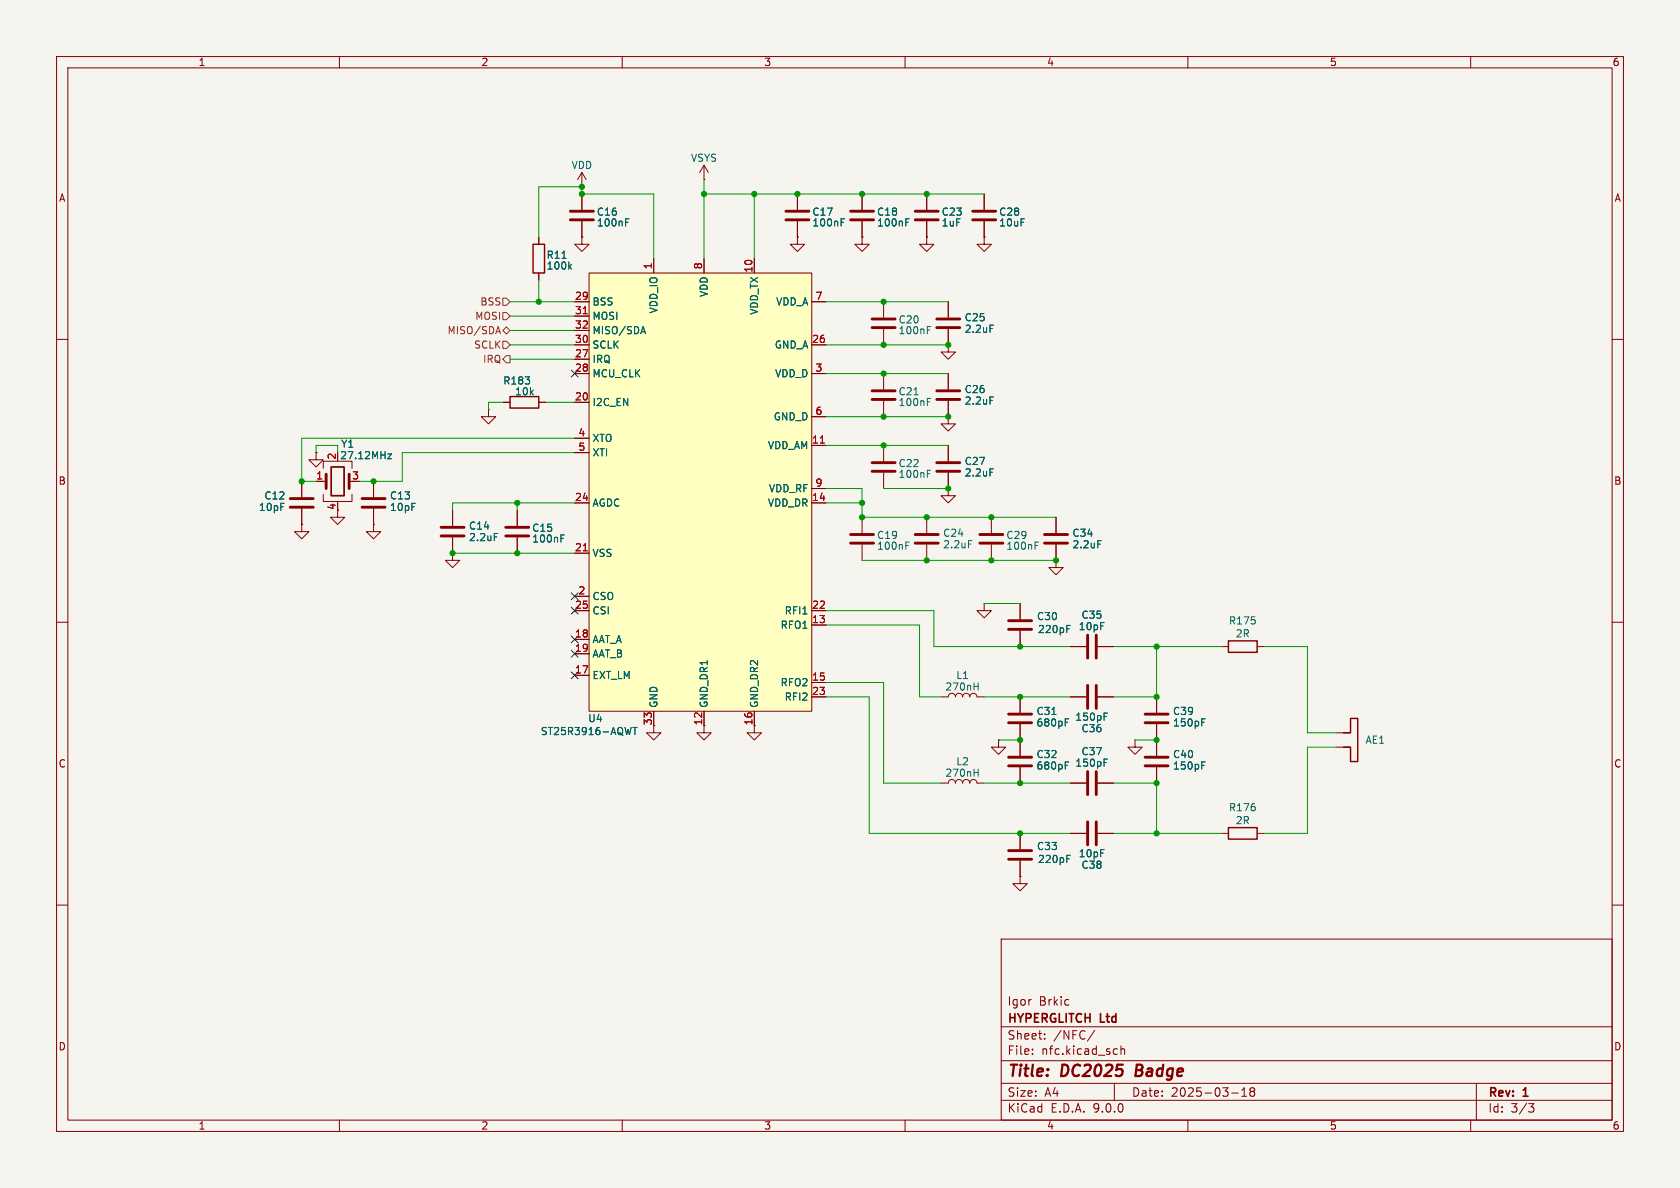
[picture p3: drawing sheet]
<svg xmlns="http://www.w3.org/2000/svg" width="297mm" height="210mm" viewBox="0 0 297 210" stroke-linecap="round" stroke-linejoin="round" font-family="sans-serif">
<path d="M0 0h297v210h-297z" fill="#f5f4ef" stroke="#f5f4ef" stroke-width=".18"/>
<g fill="none" stroke="#840000" stroke-width=".18">
<path d="M10 10h277v190h-277zM12 12h273v186h-273zM60 10v2M110 10v2M160 10v2M210 10v2M260 10v2M102.9 34.3v2.8M102.9 39.1v2.8M124.5 31.8h.1M124.5 29.2l-.8 1.3M124.5 29.2l.7 1.3"/>
<path d="M124.5 29.2v2.6M141 34.3v2.8M141 39.1v2.8M152.4 34.3v2.8M152.4 39.1v2.8M163.8 34.3v2.8M163.8 39.1v2.8M174 34.3v2.8M174 39.1v2.8M95.2 41.9v1.3M95.2 48.3v1.2M102.9 41.9v1.3h1.2l-1.2 1.3-1.3-1.3h1.3"/>
<path d="M102.9 41.9h.1M141 41.9v1.3h1.2l-1.2 1.3-1.3-1.3h1.3M141 41.9h.1M152.4 41.9v1.3h1.3l-1.3 1.3-1.3-1.3h1.3M152.4 41.9h.1M156.2 53.3v2.8M156.2 58.2v2.8M163.8 41.9v1.3h1.3l-1.3 1.3-1.2-1.3h1.2M163.8 41.9h.1M167.6 53.3v2.8M167.6 58.2v2.8M174 41.9v1.3h1.3l-1.3 1.3-1.3-1.3h1.3"/>
<path d="M174 41.9h.1M10 60h2M156.2 66v2.8M156.2 70.9v2.8M167.6 61v1.2h1.3l-1.3 1.3-1.2-1.3h1.2M167.6 61h.1M167.6 66v2.8M167.6 70.9v2.8M285 60h2M53.3 92.7v1.3h-1.2l1.2 1.3 1.3-1.3h-1.3M53.3 92.7h.1M53.3 85.1v2.8"/>
<path d="M53.3 89.9v2.8M59.7 90.2v1.2h-1.3l1.3 1.3 1.3-1.3h-1.3M80 97.8v1.3h-1.3l1.3 1.2 1.3-1.2h-1.3M80 97.8h.1M80 90.2v2.8M80 95v2.8M91.4 90.2v2.8M91.4 95v2.8M152.4 91.4v2.8M152.4 96.3v2.8M10 110h2M189.2 114.3h2.8"/>
<path d="M194.1 114.3h2.7M215.9 114.3h1.3M222.2 114.3h1.3M285 110h2M115.6 128.3v1.2h1.2l-1.2 1.3-1.3-1.3h1.3M124.5 128.3v1.2h1.2l-1.2 1.3-1.3-1.3h1.3M133.3 128.3v1.2h1.3l-1.3 1.3-1.2-1.3h1.2M180.3 123.2v2.8M180.3 128v5.6M180.3 135.6v2.8M189.2 138.4h2.8M189.2 123.2h2.8"/>
<path d="M194.1 138.4h2.7M194.1 123.2h2.7M200.7 130.8v1.3h1.2l-1.2 1.3-1.3-1.3h1.3M200.7 130.8h.1M204.5 123.2v2.8M204.5 128v5.6M204.5 135.6v2.8M236.2 129.5h2.6M236.2 132.1h2.6M180.3 154.9v1.3h1.3l-1.3 1.3-1.2-1.3h1.2M180.3 154.9h.1M180.3 147.3v2.8"/>
<path d="M180.3 152.1v2.8M189.2 147.3h2.8M194.1 147.3h2.7M215.9 147.3h1.3M222.2 147.3h1.3M10 160h2M177 166h108v32h-108zM285 160h2M60 198v2M110 198v2M160 198v2M177 194.5h108"/>
<path d="M177 191.5h108M177 187.5h108M177 181.5h108M182.5 186.3v.1M182.5 185.5v.1M184.7 183.6v.1M184.7 182.8v.1M193.5 182.1l-1.3 2M197 191.5v3M197.1 185.4l.4 .1M197.5 186.3l-.4 .1M198.2 185.5l.2-.1 .3 .1 .1 .9"/>
<path d="M198.2 184.9v1.5M210 198v2M217.7 193.2h1.2M219.5 193.8h.9M219.5 192.7l.5-.4v1.5M221.2 192.9l-.2 .3v.5l.2 .1 .5-.1 .1-.2-.1-.4-.2-.2M221.2 192.9l-.2-.2 .2-.4 .5 .1 .1 .2-.3 .3M221.2 192.9h.3M260 198v2M261 191.5v6.5M270.2 195.1h1l-.5 .6 .4 .1 .1 .5-.3 .3h-.4"/>
</g>
<path d="M201 188.2l-.3 2h.8" fill="none" stroke="#840000" stroke-width=".4"/>
<g fill="none" stroke="#840000" stroke-width=".51">
<path d="M100.8 37.3h4.1M100.8 38.9h4.1M138.9 37.3h4.1M138.9 38.9h4.1M150.4 37.3h4M150.4 38.9h4M161.8 37.3h4.1M161.8 38.9h4.1M172 37.3h4M172 38.9h4M154.2 56.4h4M154.2 57.9h4"/>
<path d="M165.6 56.4h4.1M165.6 57.9h4.1M154.2 69.1h4M154.2 70.6h4M165.6 69.1h4.1M165.6 70.6h4.1M51.3 89.7h4.1M51.3 88.1h4.1M78 93.2h4M78 94.7h4M89.4 93.2h4.1M89.4 94.7h4.1"/>
<path d="M150.4 94.5h4M150.4 96h4M192.3 112.3v4M193.8 112.3v4M178.3 126.2h4.1M178.3 127.8h4.1M178.3 133.9h4.1M178.3 135.4h4.1M192.3 121.2v4M192.3 136.4v4.1M193.8 121.2v4M193.8 136.4v4.1"/>
<path d="M202.4 126.2h4.1M202.4 127.8h4.1M202.4 133.9h4.1M202.4 135.4h4.1M178.3 151.9h4.1M178.3 150.4h4.1M192.3 145.3v4.1M193.8 145.3v4.1"/>
</g>
<g fill="none" stroke="#006464" stroke-width=".18">
<path d="M110.6 39.3h.4M110.6 38.7h.6M148.7 39.3h.4M148.7 38.7h.6M160.1 39.3h.5M160.1 38.7h.6M99.4 45.7h.7M100.7 47.1l.3 .5M101 46.7l-.4 .5M163.9 58.3h.5M163.9 57.7h.6M175 57.5h.6"/>
<path d="M161.6 69.8h.7M163.9 71h.5M163.9 70.4h.6M175 70.2h.6M87.4 94.3h.6M99.2 95.2h.4M99.2 94.6h.6M160.1 96.4h.5M160.1 95.8h.6M186 126.3h.7M188.3 127.7h.4M188.3 127.1h.6"/>
<path d="M188.3 135.3h.4M188.3 134.7h.6M195.2 134.8h.4M195.2 134.2h.6M195.2 126.7h.4M195.2 126.1h.6M212.5 127.7h.4M212.5 127.1h.6M212.5 135.3h.4M212.5 134.7h.6M188.6 151.8h.4M188.6 151.2h.6"/>
</g>
<path d="M94.2 43.2h2.1v5.1h-2.1zM217.2 113.3h5v2h-5zM237.5 129.5h1.3v-2.5h1.2v7.6h-1.2v-2.5h-1.3M217.2 146.3h5v2h-5z" fill="none" stroke="#840000" stroke-width=".25"/>
<path d="M104.1 48.3h39.4v77.4h-39.4z" fill="#ffffc2"/>
<g fill="none" stroke="#840000" stroke-width=".18">
<path d="M102.9 33h.1M102.9 30.5l-.8 1.3M102.9 30.5l.7 1.3M102.9 30.5v2.5M102.9 34.3v2.8M102.9 39.1v2.8M141 34.3v2.8M141 39.1v2.8M152.4 34.3v2.8M152.4 39.1v2.8M163.8 34.3v2.8M163.8 39.1v2.8"/>
<path d="M174 34.3v2.8M174 39.1v2.8M95.2 41.9v1.3M95.2 48.3v1.2M101.6 53.3h2.5M101.6 55.9h2.5M101.6 58.4h2.5M102.9 41.9h.1M104.1 48.3h39.4v77.4h-39.4zM115.6 45.7v2.6M124.5 45.7v2.6M133.3 45.7v2.6"/>
<path d="M141 41.9h.1M143.5 53.3h2.5M152.4 41.9h.1M163.8 41.9h.1M167.6 53.3v2.8M167.6 58.2v2.8M174 41.9h.1M86.4 72.4v1.3h-1.3l1.3 1.2 1.2-1.2h-1.2M86.4 72.4h.1M88.9 71.1h1.3M95.2 71.1h1.3M101.6 61h2.5"/>
<path d="M101.6 63.5h2.5M101.6 66h2.5M101.6 71.1h2.5M101.6 77.5h2.5M143.5 61h2.5M143.5 66h2.5M143.5 73.7h2.5M143.5 78.7h2.5M156.2 78.7v2.8M167.6 73.7v1.2h1.3l-1.3 1.3-1.2-1.3h1.2M167.6 73.7h.1M167.6 61h.1"/>
<path d="M167.6 66v2.8M167.6 70.9v2.8M167.6 78.7v2.8M53.3 92.7h.1M53.3 85.1v2.8M53.3 89.9v2.8M55.9 80v1.3h-1.3l1.3 1.3 1.2-1.3h-1.2M55.9 80h.1M55.9 85.1h1.8M57.1 82.8v-1.3h5.1v1.3M57.1 87.4v1.2h5.1v-1.2M59.7 88.6v.3"/>
<path d="M66 92.7v1.3h-1.2l1.2 1.3 1.3-1.3h-1.3M66 92.7h.1M66 85.1v2.8M66 89.9v2.8M80 97.8h.1M80 90.2v2.8M80 95v2.8M91.4 90.2v2.8M91.4 95v2.8M101.6 80h2.5M101.6 88.9h2.5M101.6 97.8h2.5"/>
<path d="M143.5 88.9h2.5M143.5 86.4h2.5M156.2 83.6v2.8M163.8 91.4v2.8M163.8 96.3v2.8M167.6 86.4v1.2h1.3l-1.3 1.3-1.2-1.3h1.2M167.6 86.4h.1M167.6 83.6v2.8M175.3 91.4v2.8M175.3 96.3v2.8M186.7 99.1v1.2h1.3l-1.3 1.3-1.3-1.3h1.3M186.7 99.1h.1"/>
<path d="M186.7 91.4v2.8M186.7 96.3v2.8M101.6 105.4h2.5M101.6 108h2.5M101.6 113h2.5M101.6 115.6h2.5M101.6 119.4h2.5M143.5 108h2.5M143.5 110.5h2.5M174 106.7v1.3h1.3l-1.3 1.2-1.3-1.2h1.3M174 106.7h.1M180.3 106.7v2.8"/>
<path d="M180.3 111.5v2.8M189.2 114.3h2.8M194.1 114.3h2.7M115.6 125.7v2.6M124.5 125.7v2.6M133.3 125.7v2.6M143.5 120.7h2.5M143.5 123.2h2.5M166.4 123.2h1.2a.64 .64 0 0 1 .7-.6 .64 .64 0 0 1 .6 .6 .64 .64 0 0 1 .6-.6 .64 .64 0 0 1 .7 .6 .64 .64 0 0 1 .6-.6 .64 .64 0 0 1 .6 .6 .64 .64 0 0 1 .7-.6 .64 .64 0 0 1 .6 .6h1.3M166.4 138.4h1.2a.64 .64 0 0 1 .7-.6 .64 .64 0 0 1 .6 .6 .64 .64 0 0 1 .6-.6 .64 .64 0 0 1 .7 .6 .64 .64 0 0 1 .6-.6 .64 .64 0 0 1 .6 .6 .64 .64 0 0 1 .7-.6 .64 .64 0 0 1 .6 .6h1.3M176.5 130.8v1.3h1.3l-1.3 1.3-1.2-1.3h1.2M176.5 130.8h.1"/>
<path d="M180.3 123.2v2.8M180.3 128v5.6M180.3 135.6v2.8M189.2 123.2h2.8M189.2 138.4h2.8M194.1 123.2h2.7M194.1 138.4h2.7M204.5 123.2v2.8M204.5 128v5.6M204.5 135.6v2.8M180.3 154.9h.1M180.3 147.3v2.8"/>
<path d="M180.3 152.1v2.8M189.2 147.3h2.8M194.1 147.3h2.7"/>
</g>
<path d="M103.1 55.5h.7M145 78.3h.7M103.1 97.4h.7" fill="none" stroke="#a90000" stroke-width=".18"/>
<g fill="none" stroke="#006464" stroke-width=".18">
<path d="M110.6 39.3h.4M110.6 38.7h.6M148.7 39.3h.4M148.7 38.7h.6M160.1 39.3h.5M160.1 38.7h.6M99.4 45.7h.7M100.7 47.1l.3 .5M101 46.7l-.4 .5M113.4 58.6h.6M113.7 57.7l.4 1.3M175 57.5h.6"/>
<path d="M175 70.2h.6M68.5 80.3h.7l-.7 .8h.7M87.4 94.3h.6M99.2 95.2h.4M99.2 94.6h.6M163.9 83.7h.5M163.9 83.1h.6M171.2 95.6h.6M175 82.9h.6M183 96.4h.4M183 95.8h.6M194.1 95.6h.6"/>
<path d="M188.6 111.2h.4M188.6 110.6h.6M111.6 128.6l-.3 1.3M111.9 128.6h.7M112.2 128.6v1.3M172.2 121.3h.7M172.2 136.6h.7M172.9 120.7v1.3M172.9 136v1.2M186 126.3h.7M188.3 135.3h.4M188.3 134.7h.6"/>
<path d="M188.3 127.7h.4M188.3 127.1h.6M195.2 126.7h.4M195.2 126.1h.6M195.2 134.8h.4M195.2 134.2h.6M212.5 135.3h.4M212.5 134.7h.6M212.5 127.7h.4M212.5 127.1h.6M188.6 151.8h.4M188.6 151.2h.6"/>
</g>
<g fill="none" stroke="#840000" stroke-width=".51">
<path d="M57.7 83.8v2.6M61.7 83.8v2.6M64 89.7h4.1M64 88.1h4.1M154.2 81.8h4M154.2 83.3h4M161.8 94.5h4.1M161.8 96h4.1M165.6 81.8h4.1M165.6 83.3h4.1M173.2 94.5h4.1M173.2 96h4.1"/>
<path d="M184.7 94.5h4M184.7 96h4M178.3 111.3h4.1M178.3 109.7h4.1"/>
</g>
<path d="M90.2 70.1h5v2h-5z" fill="none" stroke="#840000" stroke-width=".25"/>
<path d="M58.5 82.6h2.3v5h-2.3z" fill="none" stroke="#840000" stroke-width=".3"/>
<path d="M87.8 58.6h.6M88.1 57.7l.4 1.3M88.9 55.2h.6l.7 .7-.7 .6h-.6zM88.9 58.4l.6-.6 .7 .6-.7 .7zM88.9 52.7h.6l.7 .6-.7 .7h-.6zM88.9 60.3h.6l.7 .7-.7 .6h-.6zM89.5 62.9h.7v1.2h-.7l-.6-.6z" fill="none" stroke="#725600" stroke-width=".18"/>
<g fill="none" stroke="#009600" stroke-width=".18">
<path d="M124.5 34.3h49.5M124.5 31.8v13.9M133.3 34.3v11.4M90.2 53.3h11.4M90.2 55.9h11.4M90.2 58.4h11.4M95.2 41.9v-8.9h7.7v1.3h12.7v11.4M95.2 49.5v3.8M146 53.3h21.6M88.9 71.1h-2.5v1.3M90.2 63.5h11.4M90.2 61h11.4"/>
<path d="M96.5 71.1h5.1M101.6 77.5h-48.3v7.6h2.6M146 78.7h21.6M146 61h21.6M146 73.7h21.6M146 66h21.6M55.9 80v-1.3h3.8v1.3M80 97.8h21.6M91.4 88.9v1.3M101.6 88.9h-21.6v1.3M101.6 80h-30.5v5.1h-7.6M146 88.9h6.4"/>
<path d="M146 86.4h6.4v5h34.3M152.4 99.1h34.3M156.2 86.4h11.4M146 110.5h16.6v12.7h3.8M146 108h19.1v6.3h24.1M174 106.7h6.3M196.8 114.3h19.1M204.5 114.3v8.9h-7.7M223.5 114.3h7.6v15.2h5.1M146 123.2h7.7v24.1h35.5M146 120.7h10.2v17.7h10.2M174 123.2h15.2"/>
<path d="M174 138.4h15.2M176.5 130.8h3.8M196.8 138.4h7.7v8.9M200.7 130.8h3.8M236.2 132.1h-5.1v15.2h-7.6M196.8 147.3h19.1"/>
</g>
<path d="M101 65.4l1.2 1.2M102.2 65.4l-1.2 1.2M101 115l1.2 1.2M101 107.3l1.2 1.3M101 104.8l1.2 1.2M101 112.4l1.2 1.2M101 118.8l1.2 1.2M102.2 115l-1.2 1.2M102.2 107.3l-1.2 1.3M102.2 104.8l-1.2 1.2M102.2 112.4l-1.2 1.2M102.2 118.8l-1.2 1.2" fill="none" stroke="#000084" stroke-width=".18"/>
<g fill="#009600" stroke="#009600" stroke-width=".18">
<circle cx="163.8" cy="91.4" r=".46"/>
<circle cx="175.3" cy="91.4" r=".46"/>
<circle cx="163.8" cy="99.1" r=".46"/>
<circle cx="175.3" cy="99.1" r=".46"/>
<circle cx="167.6" cy="73.7" r=".46"/>
<circle cx="156.2" cy="78.7" r=".46"/>
<circle cx="156.2" cy="73.7" r=".46"/>
<circle cx="152.4" cy="88.9" r=".46"/>
<circle cx="152.4" cy="91.4" r=".46"/>
<circle cx="186.7" cy="99.1" r=".46"/>
<circle cx="167.6" cy="86.4" r=".46"/>
<circle cx="66" cy="85.1" r=".46"/>
<circle cx="91.4" cy="97.8" r=".46"/>
<circle cx="80" cy="97.8" r=".46"/>
<circle cx="91.4" cy="88.9" r=".46"/>
<circle cx="53.3" cy="85.1" r=".46"/>
<circle cx="156.2" cy="66" r=".46"/>
<circle cx="156.2" cy="61" r=".46"/>
<circle cx="167.6" cy="61" r=".46"/>
<circle cx="204.5" cy="138.4" r=".46"/>
<circle cx="180.3" cy="123.2" r=".46"/>
<circle cx="180.3" cy="114.3" r=".46"/>
<circle cx="204.5" cy="114.3" r=".46"/>
<circle cx="180.3" cy="130.8" r=".46"/>
<circle cx="180.3" cy="138.4" r=".46"/>
<circle cx="204.5" cy="130.8" r=".46"/>
<circle cx="204.5" cy="123.2" r=".46"/>
<circle cx="204.5" cy="147.3" r=".46"/>
<circle cx="180.3" cy="147.3" r=".46"/>
<circle cx="102.9" cy="34.3" r=".46"/>
<circle cx="141" cy="34.3" r=".46"/>
<circle cx="133.3" cy="34.3" r=".46"/>
<circle cx="156.2" cy="53.3" r=".46"/>
<circle cx="124.5" cy="34.3" r=".46"/>
<circle cx="152.4" cy="34.3" r=".46"/>
<circle cx="163.8" cy="34.3" r=".46"/>
<circle cx="95.2" cy="53.3" r=".46"/>
<circle cx="102.9" cy="33" r=".46"/>
</g>
<g font-size="2.8" fill="#840000">
<text x="178" y="190.9">Title:</text>
<text x="187.7" y="190.9">DC2025</text>
<text x="201.6" y="190.9">Badge</text>
</g>
<g font-size="2.1" fill="#840000">
<text x="178" y="178">Igor</text>
<text x="183.7" y="178">Brkic</text>
<text x="178" y="184">Sheet:</text>
<text x="178" y="181.2">HYPERGLITCH</text>
<text x="186.2" y="184">/NFC/</text>
<text x="194.6" y="181.2">Ltd</text>
<text x="178" y="186.7">File:</text>
<text x="184.1" y="186.7">nfc.kicad_sch</text>
<text x="178" y="196.9">KiCad</text>
<text x="178" y="194.1">Size:</text>
<text x="184.7" y="194.1">A4</text>
<text x="185.7" y="196.9">E.D.A.</text>
<text x="193.3" y="196.9">9.0.0</text>
<text x="200" y="194.1">Date:</text>
<text x="207" y="194.1">2025-03-18</text>
<text x="263" y="194.3">Rev:</text>
<text x="263" y="196.9">Id:</text>
<text x="267.1" y="196.9">3/3</text>
<text x="269.4" y="194.3">1</text>
</g>
<g font-size="1.8" fill="#840000">
<text x="35" y="11.9">1</text>
<text x="85" y="11.9">2</text>
<text x="135" y="11.9">3</text>
<text x="185" y="11.9">4</text>
<text x="235" y="11.9">5</text>
<text x="285" y="11.9">6</text>
<text x="10.3" y="35.9">A</text>
<text x="285.3" y="35.9">A</text>
<text x="10.3" y="85.9">B</text>
<text x="285.3" y="85.9">B</text>
<text x="124.2" y="128.3" transform="rotate(-90 124.2 128.3)">12</text>
<text x="133.1" y="128.3" transform="rotate(-90 133.1 128.3)">16</text>
<text x="10.3" y="135.9">C</text>
<text x="285.3" y="135.9">C</text>
<text x="10.3" y="185.9">D</text>
<text x="285.3" y="185.9">D</text>
<text x="35" y="199.9">1</text>
<text x="85" y="199.9">2</text>
<text x="135" y="199.9">3</text>
<text x="185" y="199.9">4</text>
<text x="235" y="199.9">5</text>
<text x="285" y="199.9">6</text>
</g>
<g font-size="1.8" fill="#006464">
<text x="122.1" y="28.8">VSYS</text>
<text x="101" y="30.1">VDD</text>
<text x="105.4" y="40.2">100nF</text>
<text x="105.4" y="38.3">C16</text>
<text x="143.5" y="40.2">100nF</text>
<text x="143.5" y="38.3">C17</text>
<text x="154.9" y="40.2">100nF</text>
<text x="154.9" y="38.3">C18</text>
<text x="166.4" y="40.2">1uF</text>
<text x="166.4" y="38.3">C23</text>
<text x="176.5" y="38.3">C28</text>
<text x="176.5" y="40.2">10uF</text>
<text x="96.5" y="45.9">R11</text>
<text x="96.5" y="47.9">100k</text>
<text x="125.3" y="52.6" transform="rotate(-90 125.3 52.6)">VDD</text>
<text x="104.6" y="54.2">BSS</text>
<text x="104.6" y="56.7">MOSI</text>
<text x="104.6" y="59.3">MISO/SDA</text>
<text x="116.4" y="55.5" transform="rotate(-90 116.4 55.5)">VDD_IO</text>
<text x="134.2" y="55.7" transform="rotate(-90 134.2 55.7)">VDD_TX</text>
<text x="137.1" y="54.2">VDD_A</text>
<text x="158.8" y="59.3">100nF</text>
<text x="158.8" y="57.4">C20</text>
<text x="170.4" y="57">C25</text>
<text x="170.4" y="59">2.2uF</text>
<text x="104.6" y="61.8">SCLK</text>
<text x="104.6" y="64.4">IRQ</text>
<text x="136.9" y="61.8">GND_A</text>
<text x="88.9" y="68.2">R183</text>
<text x="91" y="70.1">10k</text>
<text x="104.6" y="66.9">MCU_CLK</text>
<text x="104.6" y="72">I2C_EN</text>
<text x="136.9" y="66.9">VDD_D</text>
<text x="158.8" y="72">100nF</text>
<text x="158.8" y="70.1">C21</text>
<text x="170.4" y="69.7">C26</text>
<text x="170.4" y="71.7">2.2uF</text>
<text x="136.7" y="74.5">GND_D</text>
<text x="60" y="81.4">27.12MHz</text>
<text x="60.2" y="79.3">Y1</text>
<text x="104.6" y="78.3">XTO</text>
<text x="104.6" y="80.9">XTI</text>
<text x="135.7" y="79.6">VDD_AM</text>
<text x="158.8" y="82.8">C22</text>
<text x="170.4" y="82.4">C27</text>
<text x="46.6" y="88.5">C12</text>
<text x="68.8" y="88.5">C13</text>
<text x="104.6" y="89.8">AGDC</text>
<text x="135.7" y="89.8">VDD_DR</text>
<text x="135.8" y="87.2">VDD_RF</text>
<text x="158.8" y="84.7">100nF</text>
<text x="170.4" y="84.4">2.2uF</text>
<text x="45.7" y="90.5">10pF</text>
<text x="68.8" y="90.5">10pF</text>
<text x="82.8" y="93.8">C14</text>
<text x="82.8" y="95.9">2.2uF</text>
<text x="94" y="94.2">C15</text>
<text x="154.9" y="95.5">C19</text>
<text x="166.6" y="95.1">C24</text>
<text x="177.8" y="95.5">C29</text>
<text x="189.5" y="95.1">C34</text>
<text x="94" y="96.1">100nF</text>
<text x="104.6" y="98.7">VSS</text>
<text x="154.9" y="97.4">100nF</text>
<text x="166.6" y="97.1">2.2uF</text>
<text x="177.8" y="97.4">100nF</text>
<text x="189.5" y="97.1">2.2uF</text>
<text x="104.6" y="106.3">CSO</text>
<text x="104.6" y="108.8">CSI</text>
<text x="104.6" y="113.9">AAT_A</text>
<text x="137.9" y="111.4">RFO1</text>
<text x="138.6" y="108.8">RFI1</text>
<text x="183.2" y="109.8">C30</text>
<text x="183.4" y="112.1">220pF</text>
<text x="190.6" y="111.6">10pF</text>
<text x="191.1" y="109.6">C35</text>
<text x="217.2" y="110.6">R175</text>
<text x="218.4" y="112.9">2R</text>
<text x="104.6" y="116.4">AAT_B</text>
<text x="104.6" y="120.2">EXT_LM</text>
<text x="116.4" y="125.2" transform="rotate(-90 116.4 125.2)">GND</text>
<text x="125.3" y="125.2" transform="rotate(-90 125.3 125.2)">GND_DR1</text>
<text x="134.2" y="125.2" transform="rotate(-90 134.2 125.2)">GND_DR2</text>
<text x="137.9" y="121.5">RFO2</text>
<text x="138.6" y="124.1">RFI2</text>
<text x="167" y="122.3">270nH</text>
<text x="169" y="120.2">L1</text>
<text x="95.5" y="130.1">ST25R3916-AQWT</text>
<text x="103.9" y="127.9">U4</text>
<text x="183.1" y="128.6">680pF</text>
<text x="183.1" y="126.6">C31</text>
<text x="190" y="127.6">150pF</text>
<text x="191.1" y="129.6">C36</text>
<text x="207.3" y="128.6">150pF</text>
<text x="207.3" y="126.6">C39</text>
<text x="241.3" y="131.7">AE1</text>
<text x="167" y="137.5">270nH</text>
<text x="169" y="135.5">L2</text>
<text x="183.1" y="136.2">680pF</text>
<text x="183.1" y="134.2">C32</text>
<text x="190" y="135.7">150pF</text>
<text x="191.1" y="133.7">C37</text>
<text x="207.3" y="136.2">150pF</text>
<text x="207.3" y="134.2">C40</text>
<text x="217.2" y="143.6">R176</text>
<text x="218.4" y="145.9">2R</text>
<text x="183.2" y="150.5">C33</text>
<text x="183.4" y="152.8">220pF</text>
<text x="190.6" y="151.7">10pF</text>
<text x="191.1" y="153.8">C38</text>
</g>
<g font-size="1.8" fill="#a90000">
<text x="115.3" y="47.7" transform="rotate(-90 115.3 47.7)">1</text>
<text x="124.2" y="47.7" transform="rotate(-90 124.2 47.7)">8</text>
<text x="101.6" y="53.1">29</text>
<text x="133.1" y="48.3" transform="rotate(-90 133.1 48.3)">10</text>
<text x="144.1" y="53.1">7</text>
<text x="101.6" y="55.6">31</text>
<text x="101.6" y="58.2">32</text>
<text x="101.6" y="60.7">30</text>
<text x="101.6" y="63.2">27</text>
<text x="101.6" y="65.8">28</text>
<text x="143.5" y="60.7">26</text>
<text x="144.1" y="65.8">3</text>
<text x="101.6" y="70.9">20</text>
<text x="102.2" y="77.2">4</text>
<text x="144.1" y="73.4">6</text>
<text x="59.4" y="81.4" transform="rotate(-90 59.4 81.4)">2</text>
<text x="102.2" y="79.8">5</text>
<text x="143.5" y="78.5">11</text>
<text x="55.8" y="84.8">1</text>
<text x="62.2" y="84.8">3</text>
<text x="101.6" y="88.6">24</text>
<text x="143.5" y="88.6">14</text>
<text x="144.1" y="86.1">9</text>
<text x="59.4" y="90.2" transform="rotate(-90 59.4 90.2)">4</text>
<text x="101.6" y="97.5">21</text>
<text x="101.6" y="107.7">25</text>
<text x="102.2" y="105.2">2</text>
<text x="143.5" y="107.7">22</text>
<text x="101.6" y="112.8">18</text>
<text x="143.5" y="110.2">13</text>
<text x="101.6" y="115.3">19</text>
<text x="101.6" y="119.1">17</text>
<text x="143.5" y="120.4">15</text>
<text x="143.5" y="122.9">23</text>
<text x="115.3" y="128.3" transform="rotate(-90 115.3 128.3)">33</text>
</g>
<g font-size="1.8" fill="#725600">
<text x="79" y="59.3">MISO/SDA</text>
<text x="83.9" y="56.7">MOSI</text>
<text x="84.8" y="54.2">BSS</text>
<text x="83.7" y="61.8">SCLK</text>
<text x="85.3" y="64.4">IRQ</text>
</g>
</svg>
